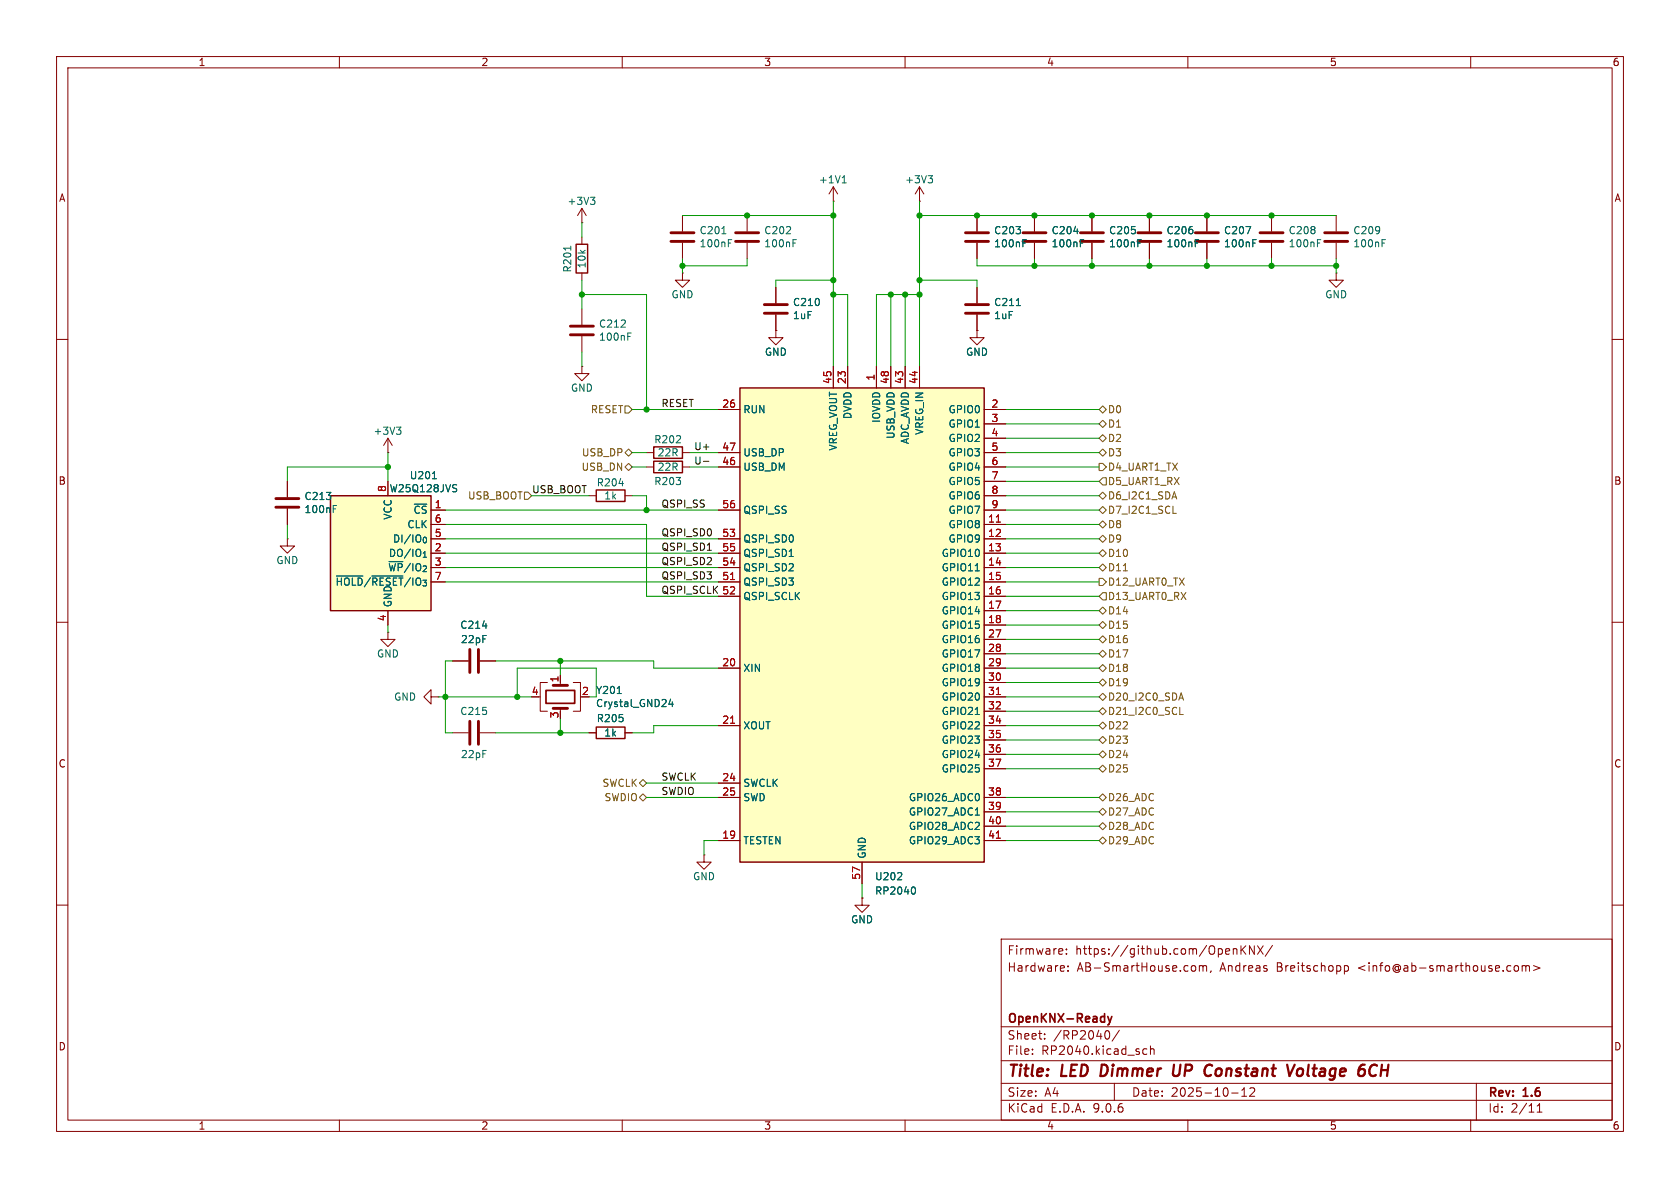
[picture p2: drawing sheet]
<svg xmlns="http://www.w3.org/2000/svg" width="297mm" height="210mm" viewBox="0 0 297 210" stroke-linecap="round" stroke-linejoin="round" font-family="sans-serif">
<g fill="none" stroke="#840000" stroke-width=".18">
<path d="M10 10h277v190h-277zM12 12h273v186h-273zM60 10v2M110 10v2M160 10v2M210 10v2M260 10v2M120.6 38.1v2.8M132.1 38.1v2.8M102.9 54.6v2.8M102.9 59.4v2.8M120.6 48.3v1.2h1.3l-1.3 1.3-1.2-1.3h1.2"/>
<path d="M120.6 48.3h.1M120.6 42.9v2.8M132.1 42.9v2.8M10 60h2M68.6 77.5l-.8 1.2M68.6 77.5l.7 1.2M68.6 77.5v2.5M102.9 64.8v1.2h1.2l-1.2 1.3-1.3-1.3h1.3M102.9 64.8h.1M285 60h2M68.6 80h.1M114.3 82.6h1.3"/>
<path d="M120.6 82.6h1.3M10 110h2M285 110h2M80 129.5h2.8M84.8 129.5h2.8M10 160h2M177 166h108v32h-108zM187.8 167.8l.1 .3-.7 .1M188.5 168.6v.1M188.5 167.8v.1M188.8 171.6v.1M188.8 170.8v.1"/>
<path d="M211.1 170.7l.3 .3v.4l-.3 .3M212 170.8l.5-.1 .2 .2M212 170.7v1M212.7 170.9l.2-.2 .3 .1 .1 .9M212.7 170.9v.8M214.1 171.6l-.1 .3M218 167.8l.2-.1 .4 .1 .1 .9M218 167.7v1M219.4 167.2v1.5M219.6 167.8l.6 .9M220.2 167.2l-.8 .9M221.7 167.2v1.5l-.8-1.5v1.5"/>
<path d="M222.3 167.2l1 1.5M223.3 167.2l-1 1.5M225 167.1l-1.3 2M237.7 170.8l.4-.1 .3 .3v.4l-.2 .2h-.5M237.7 170.7v1.5M267.8 170.8l.4-.1 .3 .3v.4l-.3 .3-.4-.1-.1-.2v-.4zM269.1 170.8l.4-.1 .2 .2M269.1 170.7v1M269.7 170.9l.3-.2 .3 .1 .1 .9M269.7 170.9v.8M271.1 170.7l1.1 .4-1.1 .5M285 160h2"/>
<path d="M60 198v2M110 198v2M160 198v2M177 194.5h108M177 191.5h108M177 187.5h108M177 181.5h108M182.5 186.3v.1M182.5 185.5v.1M184.7 183.6v.1M184.7 182.8v.1M195.7 182.2a.81 .81 0 0 1 .6 .6 .81 .81 0 0 1-.3 .8l-.3 .1"/>
<path d="M197 191.5v3M197.9 182.1l-1.3 2M202 186.1l.3 .3 .4-.1M202.7 185.5l-.4-.1-.3 .3M203.4 185.5l.2-.1 .4 .1v.9M203.4 184.9v1.5M210 198v2M217.7 193.2h1.2M219.5 193.8h.9M219.5 192.7l.5-.4v1.5M221 192.4l.5-.1 .2 .1 .1 .3-.9 1.1h.9M260 198v2"/>
<path d="M261 191.5v6.5M271.7 196.6h.9M271.7 195.5l.5-.4v1.5"/>
</g>
<path d="M194.8 188.2l-.3 2h.5M207.6 188.2l-.3 1.6 .2 .3a.66 .66 0 0 0 .9-.1M213.9 188.2l.4 .2M214.1 190l-.1 .1M228.9 188.2l-.9 2M229.4 189.1a.52 .52 0 0 1 .6-.2 .52 .52 0 0 1 .4 .4l-.1 .5a.55 .55 0 0 1-.5 .4 .55 .55 0 0 1-.5-.4zM243.4 188.4a.88 .88 0 0 0-1 0 .88 .88 0 0 0-.3 1 .69 .69 0 0 0 .3 .7 .69 .69 0 0 0 .8-.1" fill="none" stroke="#840000" stroke-width=".4"/>
<path d="M195.8 179.7l.4 1M196.6 179.7l-.4 1M196.2 180.7l-.1 .3-.3 .2" fill="none" stroke="#840000" stroke-width=".3"/>
<path d="M100.8 57.7h4.1M100.8 59.2h4.1M118.6 41.1h4.1M118.6 42.7h4.1M130 41.1h4.1M130 42.7h4.1M83.1 127.5v4.1M84.6 127.5v4.1" fill="none" stroke="#840000" stroke-width=".51"/>
<path d="M111 59.5h.4M111 58.9h.6M127.6 41.3h.7M128.8 43h.4M128.8 42.4h.6M140.2 43h.4M140.2 42.4h.6M70.1 75.5h.8l-.4 .5M70.6 76l.3 .2v.3l-.3 .3" fill="none" stroke="#006464" stroke-width=".18"/>
<path d="M115.6 81.5h5v2.1h-5z" fill="none" stroke="#840000" stroke-width=".25"/>
<path d="M130.8 68.6h43.2v83.8h-43.2z" fill="#ffffc2"/>
<path d="M115.6 79h5v2h-5zM130.8 68.6h43.2v83.8h-43.2zM105.4 86.6h5.1v2h-5.1zM105.4 128.5h5.1v2.1h-5.1z" fill="none" stroke="#840000" stroke-width=".25"/>
<g fill="none" stroke="#840000" stroke-width=".18">
<path d="M147.3 35.6h.1M147.3 33v2.6M147.3 33l-.7 1.3M147.3 33l.8 1.3M162.6 35.6h.1M162.6 33v2.6M162.6 33l-.8 1.3M162.6 33l.7 1.3M182.9 38.1v2.8M193 38.1v2.8M203.2 38.1v2.8M213.4 38.1v2.8"/>
<path d="M224.8 38.1v2.8M236.2 38.1v2.8M137.2 58.4v1.3h1.2l-1.2 1.3-1.3-1.3h1.3M137.2 58.4h.1M182.9 42.9v2.8M193 42.9v2.8M203.2 42.9v2.8M213.4 42.9v2.8M224.8 42.9v2.8M236.2 48.3v1.2h1.3l-1.3 1.3-1.3-1.3h1.3M236.2 48.3h.1M236.2 42.9v2.8"/>
<path d="M127 72.4h3.8M147.3 64.8v3.8M149.9 64.8v3.8M154.9 64.8v3.8M157.5 64.8v3.8M160 64.8v3.8M162.6 64.8v3.8M174 72.4h3.8M174 74.9h3.8M174 77.5h3.8M50.8 95.3v1.2h1.3l-1.3 1.3-1.3-1.3h1.3M50.8 95.3h.1"/>
<path d="M50.8 85.1v2.8M50.8 89.9v2.8M104.1 87.6h1.3M110.5 87.6h1.3M114.3 80h1.3M120.6 80h1.3M127 80h3.8M127 82.6h3.8M127 90.2h3.8M127 95.3h3.8M127 97.8h3.8M174 80h3.8"/>
<path d="M174 82.6h3.8M174 90.2h3.8M174 95.3h3.8M174 97.8h3.8M174 85.1h3.8M174 87.6h3.8M174 92.7h3.8M99.1 119.4v1.3M127 100.3h3.8M127 102.9h3.8M127 105.4h3.8M127 118.1h3.8"/>
<path d="M174 100.3h3.8M174 102.9h3.8M174 105.4h3.8M174 118.1h3.8M174 108h3.8M174 110.5h3.8M174 113h3.8M174 115.6h3.8M95.2 123.2h.3M96.8 120.7h-1.3v5h1.3M99.1 125.2v.5M101.3 120.7h1.3v5h-1.3"/>
<path d="M104.1 129.5h1.3M110.5 129.5h1.3M127 128.3h3.8M127 138.4h3.8M174 128.3h3.8M174 120.7h3.8M174 123.2h3.8M174 125.7h3.8M174 130.8h3.8M174 133.4h3.8M174 135.9h3.8M127 141h3.8"/>
<path d="M127 148.6h3.8M152.4 158.8v1.2h1.3l-1.3 1.3-1.3-1.3h1.3M152.4 158.8h.1M152.4 152.4v3.8M174 141h3.8M174 148.6h3.8M174 143.5h3.8M174 146.1h3.8"/>
</g>
<g fill="none" stroke="#006464" stroke-width=".18">
<path d="M148.9 32.3h.7M149 31.4l.3-.3v1.2M164.1 31.1h.8l-.5 .4M164.6 31.5l.3 .3v.3l-.3 .2M189.8 40.9h.8M191 43h.4M191 42.4h.6M201.2 43h.4M201.2 42.4h.6M211.3 43h.4M211.3 42.4h.6M220.3 40.1h.8l-.5 1.2"/>
<path d="M221.5 43h.4M221.5 42.4h.6M232.9 43h.4M232.9 42.4h.6M244.3 43h.5M244.3 42.4h.6M58.9 90h.4M58.9 89.4h.6M109.4 85.5h.8M139.5 98.4h.7M172.4 100.9h.7M109.1 122.6h.7"/>
<path d="M118.6 123.6l-.3 .9h.7M118.9 124.1v.8M172.4 126.3h.7M158.6 155.5h.8M159.4 154.4v.4M161.5 156.8a.79 .79 0 0 1 0 1.3M172.4 144.1h.7"/>
</g>
<path d="M176.1 92.3h.8M129.1 102.5h.8M129.1 127.9h.8M176.1 122.8h.8M176.1 148.2h.8" fill="none" stroke="#a90000" stroke-width=".18"/>
<g fill="none" stroke="#840000" stroke-width=".51">
<path d="M180.8 41.1h4.1M180.8 42.7h4.1M191 41.1h4.1M191 42.7h4.1M201.2 41.1h4M201.2 42.7h4M211.3 41.1h4.1M211.3 42.7h4.1M222.8 41.1h4M222.8 42.7h4M234.2 41.1h4.1M234.2 42.7h4.1"/>
<path d="M48.8 88.1h4M48.8 89.7h4M97.8 121.2h2.5M97.8 125.2h2.5"/>
</g>
<path d="M96.5 122h5.1v2.3h-5.1z" fill="none" stroke="#840000" stroke-width=".3"/>
<path d="M58.4 87.6h17.8v20.4h-17.8z" fill="#ffffc2"/>
<path d="M101.9 43.2h2v5.1h-2zM58.4 87.6h17.8v20.4h-17.8z" fill="none" stroke="#840000" stroke-width=".25"/>
<g fill="none" stroke="#840000" stroke-width=".18">
<path d="M102.9 39.4h.1M102.9 36.8l-.8 1.3M102.9 36.8l.7 1.3M102.9 36.8v2.6M172.7 38.1v2.8M182.9 38.1v2.8M193 38.1v2.8M203.2 38.1v2.8M213.4 38.1v2.8M102.9 41.9v1.3M102.9 48.3v1.2M137.2 58.4h.1"/>
<path d="M137.2 50.8v2.8M137.2 55.6v2.8M172.7 58.4v1.3h1.3l-1.3 1.3-1.3-1.3h1.3M172.7 58.4h.1M172.7 42.9v2.8M172.7 50.8v2.8M172.7 55.6v2.8M182.9 42.9v2.8M193 42.9v2.8M203.2 42.9v2.8M213.4 42.9v2.8M127 72.4h3.8"/>
<path d="M147.3 64.8v3.8M149.9 64.8v3.8M154.9 64.8v3.8M157.5 64.8v3.8M160 64.8v3.8M162.6 64.8v3.8M174 72.4h3.8M174 74.9h3.8M174 77.5h3.8M50.8 85.1v2.8M50.8 89.9v2.8M68.6 85.1v2.5"/>
<path d="M76.2 90.2h2.5M76.2 92.7h2.5M76.2 95.3h2.5M76.2 97.8h2.5M127 90.2h3.8M127 95.3h3.8M127 97.8h3.8M127 80h3.8M127 82.6h3.8M174 90.2h3.8M174 92.7h3.8M174 95.3h3.8"/>
<path d="M174 97.8h3.8M174 80h3.8M174 82.6h3.8M174 85.1h3.8M174 87.6h3.8M68.6 111.8v1.2h1.2l-1.2 1.3-1.3-1.3h1.3M68.6 111.8h.1M68.6 108v2.5M80 116.8h2.8M84.8 116.8h2.8M99.1 119.4v1.3M127 100.3h3.8"/>
<path d="M127 102.9h3.8M127 105.4h3.8M127 118.1h3.8M174 100.3h3.8M174 102.9h3.8M174 105.4h3.8M174 118.1h3.8M174 108h3.8M174 110.5h3.8M174 113h3.8M174 115.6h3.8M76.2 123.2v-1.3l-1.3 1.3 1.3 1.3v-1.3h1.3"/>
<path d="M77.5 123.2h.1M104.1 129.5h1.3M110.5 129.5h1.3M127 128.3h3.8M127 138.4h3.8M174 128.3h3.8M174 120.7h3.8M174 123.2h3.8M174 125.7h3.8M174 130.8h3.8M174 133.4h3.8M174 135.9h3.8"/>
<path d="M124.5 151.1v1.3h1.2l-1.2 1.3-1.3-1.3h1.3M124.5 151.1h.1M127 141h3.8M127 148.6h3.8M152.4 158.8h.1M152.4 152.4v3.8M174 141h3.8M174 148.6h3.8M174 143.5h3.8M174 146.1h3.8"/>
</g>
<g fill="none" stroke="#006464" stroke-width=".18">
<path d="M104.4 34.9h.8l-.5 .5M104.9 35.4l.3 .2v.3l-.3 .2M100.9 43.5v.7M179.7 54h.7M180.8 43h.5M180.8 42.4h.6M189.8 40.9h.8M191 43h.4M191 42.4h.6M201.2 43h.4M201.2 42.4h.6M211.3 43h.4"/>
<path d="M211.3 42.4h.6M220.3 40.1h.8l-.5 1.2M221.5 43h.4M221.5 42.4h.6M58.9 90h.4M58.9 89.4h.6M76.4 84.6h.8M80.3 85.7h.4M80.5 86.3l.2 .3-.2 .3M139.5 98.4h.7M59.5 101.8h4.7M65.7 101.8h5.5"/>
<path d="M85.3 110.6h.8M172.4 100.9h.7M109.1 122.6h.7M118.6 123.6l-.3 .9h.7M118.9 124.1v.8M172.4 126.3h.7M158.6 155.5h.8M159.4 154.4v.4M161.5 156.8a.79 .79 0 0 1 0 1.3M172.4 144.1h.7"/>
</g>
<path d="M135.1 53.8h4.1M135.1 55.4h4.1M170.7 53.8h4.1M170.7 55.4h4.1M170.7 41.1h4.1M170.7 42.7h4.1M83.1 114.8v4.1M84.6 114.8v4.1" fill="none" stroke="#840000" stroke-width=".51"/>
<g fill="none" stroke="#725600" stroke-width=".18">
<path d="M110.5 71.8h.6l.7 .6-.7 .6h-.6zM194.3 77.5l.6-.7 .7 .7-.7 .6zM194.9 74.3l.7 .6-.7 .7-.6-.7zM194.9 71.8l.7 .6-.7 .6-.6-.6zM92.7 87h.6l.7 .6-.7 .7h-.6zM110.5 80l.6-.6 .7 .6-.7 .6zM110.5 82.6l.6-.7 .7 .7-.7 .6zM194.3 97.8l.6-.6 .7 .6-.7 .6zM194.3 95.3l.6-.7 .7 .7-.7 .6zM194.3 80l.6-.6 .7 .6-.7 .6zM194.3 90.2l.6-.7 .7 .7-.7 .6zM194.3 92.7l.6-.6 .7 .6-.7 .6z"/>
<path d="M194.3 81.9h.6l.7 .7-.7 .6h-.6zM194.9 87l.7 .6-.7 .7-.6-.7zM194.9 84.5h.7v1.2h-.7l-.6-.6zM207.4 90.7h.6M207.6 86.9l.4 1.3M194.3 108l.6-.7 .7 .7-.7 .6zM194.3 102.2h.6l.7 .7-.7 .6h-.6zM194.3 100.3l.6-.6 .7 .6-.7 .7zM194.3 115.6l.6-.7 .7 .7-.7 .6zM194.3 113l.6-.6 .7 .6-.7 .7zM194.9 109.9l.7 .6-.7 .6-.6-.6zM194.9 104.8h.7v1.2h-.7l-.6-.6z"/>
<path d="M194.9 117.5l.7 .6-.7 .6-.6-.6zM198.6 100.9h.7M113.7 137.8l.6 .6-.6 .7-.7-.7zM194.3 123.2l.6-.6 .7 .6-.7 .6zM194.3 120.7l.6-.7 .7 .7-.7 .6zM194.3 128.3l.6-.7 .7 .7-.7 .6zM194.3 125.7l.6-.6 .7 .6-.7 .7zM194.3 135.9l.6-.6 .7 .6-.7 .6zM194.3 133.4l.6-.7 .7 .7-.7 .6zM194.9 130.2l.7 .6-.7 .6-.6-.6zM208.5 123.4h.6M208.6 126.3h.6"/>
<path d="M208.8 122.5l.4 1.3M113 141l.7-.7 .6 .7-.6 .6zM194.3 148.6l.6-.6 .7 .6-.7 .6zM194.3 141l.6-.7 .7 .7-.7 .6zM194.3 146.1l.6-.7 .7 .7-.7 .6zM194.3 143.5l.6-.6 .7 .6-.7 .6z"/>
</g>
<path d="M124.4 81.6h.9M125 97.3h.8" fill="none" stroke="#0f0f0f" stroke-width=".18"/>
<g fill="none" stroke="#009600" stroke-width=".18">
<path d="M102.9 39.4v2.5M120.6 38.1h26.7M147.3 35.6v29.2M162.6 38.1h73.6M162.6 35.6v29.2M102.9 52.1h11.4v20.3M102.9 49.5v5.1M120.6 45.7v2.6M132.1 45.7v1.3h-11.5M147.3 49.5h-10.1v1.3M147.3 52.1h2.6v12.7M157.5 52.1v12.7"/>
<path d="M160 52.1v12.7M162.6 49.5h10.1v1.3M162.6 52.1h-7.7v12.7M172.7 45.7v1.3h63.5M182.9 45.7v1.3M193 45.7v1.3M203.2 45.7v1.3M213.4 45.7v1.3M224.8 45.7v1.3M236.2 45.7v2.6M102.9 62.2v2.6M111.8 72.4h15.2"/>
<path d="M177.8 77.5h16.5M177.8 72.4h16.5M177.8 74.9h16.5M50.8 92.7v2.6M68.6 82.6h-17.8v2.5M68.6 80v5.1M78.7 97.8h48.3M78.7 92.7h35.6v12.7h12.7M78.7 95.3h48.3M78.7 90.2h48.3M94 87.6h10.1M111.8 87.6h2.5v2.6"/>
<path d="M111.8 82.6h2.5M111.8 80h2.5M121.9 82.6h5.1M121.9 80h5.1M177.8 87.6h16.5M177.8 97.8h16.5M177.8 92.7h16.5M177.8 95.3h16.5M177.8 90.2h16.5M177.8 82.6h16.5M177.8 80h16.5M177.8 85.1h16.5"/>
<path d="M68.6 110.5v1.3M78.7 102.9h48.3M78.7 100.3h48.3M80 116.8h-1.3v12.7h1.3M87.6 116.8h28v1.3h11.4M99.1 116.8v2.6M177.8 102.9h16.5M177.8 100.3h16.5M177.8 118.1h16.5M177.8 105.4h16.5M177.8 115.6h16.5M177.8 110.5h16.5"/>
<path d="M177.8 113h16.5M177.8 108h16.5M77.5 123.2h16.5M87.6 129.5h16.5M91.4 123.2v-5.1h14v5.1h-1.3M99.1 127v2.5M114.3 138.4h12.7M127 128.3h-11.4v1.2h-3.8M177.8 123.2h16.5M177.8 128.3h16.5M177.8 130.8h16.5M177.8 133.4h16.5"/>
<path d="M177.8 135.9h16.5M177.8 125.7h16.5M177.8 120.7h16.5M114.3 141h12.7M127 148.6h-2.5v2.5M152.4 156.2v2.6M177.8 141h16.5M177.8 148.6h16.5M177.8 143.5h16.5M177.8 146.1h16.5"/>
</g>
<path d="M176.1 92.3h.8M129.1 102.5h.8M129.1 127.9h.8M176.1 122.8h.8M176.1 148.2h.8" fill="none" stroke="#a90000" stroke-width=".18"/>
<g fill="#009600" stroke="#009600" stroke-width=".18">
<circle cx="91.4" cy="123.2" r=".46"/>
<circle cx="99.1" cy="129.5" r=".46"/>
<circle cx="99.1" cy="116.8" r=".46"/>
<circle cx="172.7" cy="38.1" r=".46"/>
<circle cx="147.3" cy="52.1" r=".46"/>
<circle cx="147.3" cy="49.5" r=".46"/>
<circle cx="162.6" cy="38.1" r=".46"/>
<circle cx="157.5" cy="52.1" r=".46"/>
<circle cx="182.9" cy="47" r=".46"/>
<circle cx="193" cy="47" r=".46"/>
<circle cx="160" cy="52.1" r=".46"/>
<circle cx="162.6" cy="49.5" r=".46"/>
<circle cx="162.6" cy="52.1" r=".46"/>
<circle cx="114.3" cy="90.2" r=".46"/>
<circle cx="147.3" cy="38.1" r=".46"/>
<circle cx="114.3" cy="72.4" r=".46"/>
<circle cx="132.1" cy="38.1" r=".46"/>
<circle cx="102.9" cy="52.1" r=".46"/>
<circle cx="120.6" cy="47" r=".46"/>
<circle cx="182.9" cy="38.1" r=".46"/>
<circle cx="193" cy="38.1" r=".46"/>
<circle cx="224.8" cy="47" r=".46"/>
<circle cx="213.4" cy="47" r=".46"/>
<circle cx="224.8" cy="38.1" r=".46"/>
<circle cx="213.4" cy="38.1" r=".46"/>
<circle cx="236.2" cy="47" r=".46"/>
<circle cx="203.2" cy="38.1" r=".46"/>
<circle cx="203.2" cy="47" r=".46"/>
<circle cx="78.7" cy="123.2" r=".46"/>
<circle cx="68.6" cy="82.6" r=".46"/>
</g>
<g font-size="2.8" fill="#840000">
<text x="178" y="190.9">Title:</text>
<text x="187.7" y="190.9">LED</text>
<text x="195.4" y="190.9">Dimmer</text>
<text x="209" y="190.9">UP</text>
<text x="215.4" y="190.9">Constant</text>
<text x="230.9" y="190.9">Voltage</text>
<text x="244.2" y="190.9">6CH</text>
</g>
<g font-size="2.1" fill="#840000">
<text x="178" y="172">Hardware:</text>
<text x="178" y="169">Firmware:</text>
<text x="190.1" y="169">https://github.com/OpenKNX/</text>
<text x="190.4" y="172">AB-SmartHouse.com,</text>
<text x="215.7" y="172">Andreas</text>
<text x="225.8" y="172">Breitschopp</text>
<text x="240.3" y="172">&lt;info@ab-smarthouse.com&gt;</text>
<text x="178" y="184">Sheet:</text>
<text x="178" y="181.2">OpenKNX-Ready</text>
<text x="186.2" y="184">/RP2040/</text>
<text x="178" y="186.7">File:</text>
<text x="184.1" y="186.7">RP2040.kicad_sch</text>
<text x="178" y="196.9">KiCad</text>
<text x="178" y="194.1">Size:</text>
<text x="184.7" y="194.1">A4</text>
<text x="185.7" y="196.9">E.D.A.</text>
<text x="193.3" y="196.9">9.0.6</text>
<text x="200" y="194.1">Date:</text>
<text x="207" y="194.1">2025-10-12</text>
<text x="263" y="194.3">Rev:</text>
<text x="263" y="196.9">Id:</text>
<text x="267.1" y="196.9">2/11</text>
<text x="269.4" y="194.3">1.6</text>
</g>
<g font-size="1.8" fill="#840000">
<text x="35" y="11.9">1</text>
<text x="85" y="11.9">2</text>
<text x="135" y="11.9">3</text>
<text x="185" y="11.9">4</text>
<text x="235" y="11.9">5</text>
<text x="285" y="11.9">6</text>
<text x="10.3" y="35.9">A</text>
<text x="285.3" y="35.9">A</text>
<text x="10.3" y="85.9">B</text>
<text x="285.3" y="85.9">B</text>
<text x="10.3" y="135.9">C</text>
<text x="285.3" y="135.9">C</text>
<text x="10.3" y="185.9">D</text>
<text x="285.3" y="185.9">D</text>
<text x="35" y="199.9">1</text>
<text x="85" y="199.9">2</text>
<text x="135" y="199.9">3</text>
<text x="185" y="199.9">4</text>
<text x="235" y="199.9">5</text>
<text x="285" y="199.9">6</text>
</g>
<g font-size="1.8" fill="#006464">
<text x="144.7" y="32.6">+1V1</text>
<text x="159.9" y="32.6">+3V3</text>
<text x="100.2" y="36.4">+3V3</text>
<text x="123.6" y="41.6">C201</text>
<text x="135" y="41.6">C202</text>
<text x="175.7" y="41.6">C203</text>
<text x="185.8" y="41.6">C204</text>
<text x="196" y="41.6">C205</text>
<text x="206.1" y="41.6">C206</text>
<text x="216.3" y="41.6">C207</text>
<text x="227.7" y="41.6">C208</text>
<text x="239.2" y="41.6">C209</text>
<text x="103.7" y="47.5" transform="rotate(-90 103.7 47.5)">10k</text>
<text x="123.6" y="43.9">100nF</text>
<text x="135" y="43.9">100nF</text>
<text x="175.7" y="43.9">100nF</text>
<text x="185.8" y="43.9">100nF</text>
<text x="196" y="43.9">100nF</text>
<text x="206.1" y="43.9">100nF</text>
<text x="216.3" y="43.9">100nF</text>
<text x="227.7" y="43.9">100nF</text>
<text x="239.2" y="43.9">100nF</text>
<text x="101.2" y="48.3" transform="rotate(-90 101.2 48.3)">R201</text>
<text x="118.6" y="52.9">GND</text>
<text x="234.2" y="52.9">GND</text>
<text x="105.8" y="58.1">C212</text>
<text x="140.1" y="54.3">C210</text>
<text x="140.1" y="56.6">1uF</text>
<text x="175.7" y="54.3">C211</text>
<text x="175.7" y="56.6">1uF</text>
<text x="105.8" y="60.4">100nF</text>
<text x="135.1" y="63.1">GND</text>
<text x="170.7" y="63.1">GND</text>
<text x="100.8" y="69.4">GND</text>
<text x="65.9" y="77.1">+3V3</text>
<text x="131.3" y="73.3">RUN</text>
<text x="150.7" y="74.2" transform="rotate(-90 150.7 74.2)">DVDD</text>
<text x="155.8" y="74.9" transform="rotate(-90 155.8 74.9)">IOVDD</text>
<text x="158.3" y="77.7" transform="rotate(-90 158.3 77.7)">USB_VDD</text>
<text x="163.4" y="77" transform="rotate(-90 163.4 77)">VREG_IN</text>
<text x="167.6" y="73.3">GPIO0</text>
<text x="167.6" y="75.8">GPIO1</text>
<text x="115.6" y="78.6">R202</text>
<text x="116.2" y="83.4">22R</text>
<text x="116.2" y="80.9">22R</text>
<text x="131.3" y="80.9">USB_DP</text>
<text x="131.3" y="83.4">USB_DM</text>
<text x="148.2" y="79.8" transform="rotate(-90 148.2 79.8)">VREG_VOUT</text>
<text x="160.9" y="78.6" transform="rotate(-90 160.9 78.6)">ADC_AVDD</text>
<text x="167.6" y="78.3">GPIO2</text>
<text x="167.6" y="80.9">GPIO3</text>
<text x="167.6" y="83.4">GPIO4</text>
<text x="53.7" y="88.6">C213</text>
<text x="68.8" y="87.2">W25Q128JVS</text>
<text x="72.3" y="84.9">U201</text>
<text x="105.4" y="86.2">R204</text>
<text x="106.7" y="88.5">1k</text>
<text x="115.6" y="86">R203</text>
<text x="167.6" y="86">GPIO5</text>
<text x="167.6" y="88.5">GPIO6</text>
<text x="53.7" y="90.9">100nF</text>
<text x="69.4" y="92" transform="rotate(-90 69.4 92)">VCC</text>
<text x="71.9" y="93.6">CLK</text>
<text x="73" y="91">~{CS}</text>
<text x="131.3" y="91">QSPI_SS</text>
<text x="167.6" y="91">GPIO7</text>
<text x="167.6" y="93.6">GPIO8</text>
<text x="48.8" y="99.9">GND</text>
<text x="68.5" y="101.2">~{WP}/IO_{2}</text>
<text x="68.6" y="98.7">DO/IO_{1}</text>
<text x="69.3" y="96.1">DI/IO_{0}</text>
<text x="131.3" y="96.1">QSPI_SD0</text>
<text x="131.3" y="98.7">QSPI_SD1</text>
<text x="131.3" y="101.2">QSPI_SD2</text>
<text x="166.4" y="98.7">GPIO10</text>
<text x="166.4" y="101.2">GPIO11</text>
<text x="167.6" y="96.1">GPIO9</text>
<text x="59.2" y="103.7">~{HOLD}/~{RESET}/IO_{3}</text>
<text x="69.4" y="107.4" transform="rotate(-90 69.4 107.4)">GND</text>
<text x="131.3" y="103.7">QSPI_SD3</text>
<text x="131.3" y="106.3">QSPI_SCLK</text>
<text x="166.4" y="103.7">GPIO12</text>
<text x="166.4" y="106.3">GPIO13</text>
<text x="81.3" y="111.4">C214</text>
<text x="81.4" y="113.9">22pF</text>
<text x="166.4" y="108.8">GPIO14</text>
<text x="166.4" y="111.4">GPIO15</text>
<text x="166.4" y="113.9">GPIO16</text>
<text x="66.5" y="116.4">GND</text>
<text x="131.3" y="119">XIN</text>
<text x="166.4" y="116.4">GPIO17</text>
<text x="166.4" y="119">GPIO18</text>
<text x="69.6" y="124.1">GND</text>
<text x="105.3" y="122.9">Y201</text>
<text x="105.3" y="125.2">Crystal_GND24</text>
<text x="166.4" y="121.5">GPIO19</text>
<text x="166.4" y="124.1">GPIO20</text>
<text x="81.3" y="126.6">C215</text>
<text x="105.4" y="127.9">R205</text>
<text x="106.7" y="130.4">1k</text>
<text x="131.3" y="129.1">XOUT</text>
<text x="166.4" y="126.6">GPIO21</text>
<text x="166.4" y="129.1">GPIO22</text>
<text x="166.4" y="131.7">GPIO23</text>
<text x="81.4" y="134.2">22pF</text>
<text x="166.4" y="134.2">GPIO24</text>
<text x="166.4" y="136.8">GPIO25</text>
<text x="131.3" y="139.3">SWCLK</text>
<text x="131.3" y="141.8">SWD</text>
<text x="160.6" y="141.8">GPIO26_ADC0</text>
<text x="131.3" y="149.5">TESTEN</text>
<text x="160.6" y="144.4">GPIO27_ADC1</text>
<text x="160.6" y="146.9">GPIO28_ADC2</text>
<text x="160.6" y="149.5">GPIO29_ADC3</text>
<text x="122.4" y="155.8">GND</text>
<text x="153.3" y="151.9" transform="rotate(-90 153.3 151.9)">GND</text>
<text x="154.6" y="155.8">U202</text>
<text x="154.6" y="158.3">RP2040</text>
<text x="150.4" y="163.4">GND</text>
</g>
<g font-size="1.8" fill="#a90000">
<text x="147.1" y="68" transform="rotate(-90 147.1 68)">45</text>
<text x="149.6" y="68" transform="rotate(-90 149.6 68)">23</text>
<text x="154.7" y="67.4" transform="rotate(-90 154.7 67.4)">1</text>
<text x="157.2" y="68" transform="rotate(-90 157.2 68)">48</text>
<text x="159.8" y="68" transform="rotate(-90 159.8 68)">43</text>
<text x="162.3" y="68" transform="rotate(-90 162.3 68)">44</text>
<text x="127.6" y="72.1">26</text>
<text x="175.2" y="72.1">2</text>
<text x="175.2" y="74.7">3</text>
<text x="175.2" y="77.2">4</text>
<text x="127.6" y="79.8">47</text>
<text x="127.6" y="82.3">46</text>
<text x="175.2" y="79.8">5</text>
<text x="175.2" y="82.3">6</text>
<text x="68.3" y="87.1" transform="rotate(-90 68.3 87.1)">8</text>
<text x="76.8" y="89.9">1</text>
<text x="127.6" y="89.9">56</text>
<text x="175.2" y="84.8">7</text>
<text x="175.2" y="87.4">8</text>
<text x="175.2" y="89.9">9</text>
<text x="76.8" y="92.5">6</text>
<text x="76.8" y="95">5</text>
<text x="127.6" y="95">53</text>
<text x="174.6" y="92.5">11</text>
<text x="174.6" y="95">12</text>
<text x="76.8" y="97.5">2</text>
<text x="76.8" y="100.1">3</text>
<text x="127.6" y="97.5">55</text>
<text x="127.6" y="100.1">54</text>
<text x="174.6" y="97.5">13</text>
<text x="174.6" y="100.1">14</text>
<text x="76.8" y="102.6">7</text>
<text x="127.6" y="102.6">51</text>
<text x="127.6" y="105.2">52</text>
<text x="174.6" y="102.6">15</text>
<text x="174.6" y="105.2">16</text>
<text x="174.6" y="107.7">17</text>
<text x="68.3" y="109.9" transform="rotate(-90 68.3 109.9)">4</text>
<text x="174.6" y="110.2">18</text>
<text x="174.6" y="112.8">27</text>
<text x="127.6" y="117.9">20</text>
<text x="174.6" y="115.3">28</text>
<text x="174.6" y="117.9">29</text>
<text x="93.9" y="122.9">4</text>
<text x="98.8" y="120.7" transform="rotate(-90 98.8 120.7)">1</text>
<text x="102.8" y="122.9">2</text>
<text x="174.6" y="120.4">30</text>
<text x="174.6" y="122.9">31</text>
<text x="174.6" y="125.5">32</text>
<text x="98.8" y="127.1" transform="rotate(-90 98.8 127.1)">3</text>
<text x="127.6" y="128">21</text>
<text x="174.6" y="128">34</text>
<text x="174.6" y="130.6">35</text>
<text x="174.6" y="133.1">36</text>
<text x="174.6" y="135.6">37</text>
<text x="127.6" y="138.2">24</text>
<text x="127.6" y="140.7">25</text>
<text x="174.6" y="140.7">38</text>
<text x="174.6" y="143.3">39</text>
<text x="127.6" y="148.3">19</text>
<text x="174.6" y="145.8">40</text>
<text x="174.6" y="148.3">41</text>
<text x="152.1" y="155.6" transform="rotate(-90 152.1 155.6)">57</text>
</g>
<g font-size="1.8" fill="#725600">
<text x="104.4" y="73.3">RESET</text>
<text x="195.8" y="75.8">D1</text>
<text x="195.8" y="73.3">D0</text>
<text x="102.7" y="83.4">USB_DN</text>
<text x="102.8" y="80.9">USB_DP</text>
<text x="195.8" y="80.9">D3</text>
<text x="195.8" y="78.3">D2</text>
<text x="195.8" y="83.4">D4_UART1_TX</text>
<text x="82.6" y="88.5">USB_BOOT</text>
<text x="195.8" y="88.5">D6_I2C1_SDA</text>
<text x="195.8" y="86">D5_UART1_RX</text>
<text x="195.8" y="91">D7_I2C1_SCL</text>
<text x="195.8" y="93.6">D8</text>
<text x="195.8" y="98.7">D10</text>
<text x="195.8" y="96.1">D9</text>
<text x="195.8" y="101.2">D11</text>
<text x="195.8" y="103.7">D12_UART0_TX</text>
<text x="195.8" y="106.3">D13_UART0_RX</text>
<text x="195.8" y="108.8">D14</text>
<text x="195.8" y="111.4">D15</text>
<text x="195.8" y="113.9">D16</text>
<text x="195.8" y="116.4">D17</text>
<text x="195.8" y="119">D18</text>
<text x="195.8" y="124.1">D20_I2C0_SDA</text>
<text x="195.8" y="121.5">D19</text>
<text x="195.8" y="131.7">D23</text>
<text x="195.8" y="129.1">D22</text>
<text x="195.8" y="126.6">D21_I2C0_SCL</text>
<text x="195.8" y="136.8">D25</text>
<text x="195.8" y="134.2">D24</text>
<text x="106.4" y="139.3">SWCLK</text>
<text x="106.8" y="141.8">SWDIO</text>
<text x="195.8" y="141.8">D26_ADC</text>
<text x="195.8" y="149.5">D29_ADC</text>
<text x="195.8" y="146.9">D28_ADC</text>
<text x="195.8" y="144.4">D27_ADC</text>
</g>
<g font-size="1.8" fill="#0f0f0f">
<text x="116.8" y="72">RESET</text>
<text x="122.6" y="79.7">U+</text>
<text x="122.6" y="82.2">U-</text>
<text x="94" y="87.3">USB_BOOT</text>
<text x="116.8" y="89.8">QSPI_SS</text>
<text x="116.8" y="94.9">QSPI_SD0</text>
<text x="116.8" y="97.4">QSPI_SD1</text>
<text x="116.8" y="100">QSPI_SD2</text>
<text x="116.8" y="102.5">QSPI_SD3</text>
<text x="116.8" y="105.1">QSPI_SCLK 52</text>
<text x="116.8" y="138.1">SWCLK</text>
<text x="116.8" y="140.6">SWDIO</text>
</g>
</svg>
